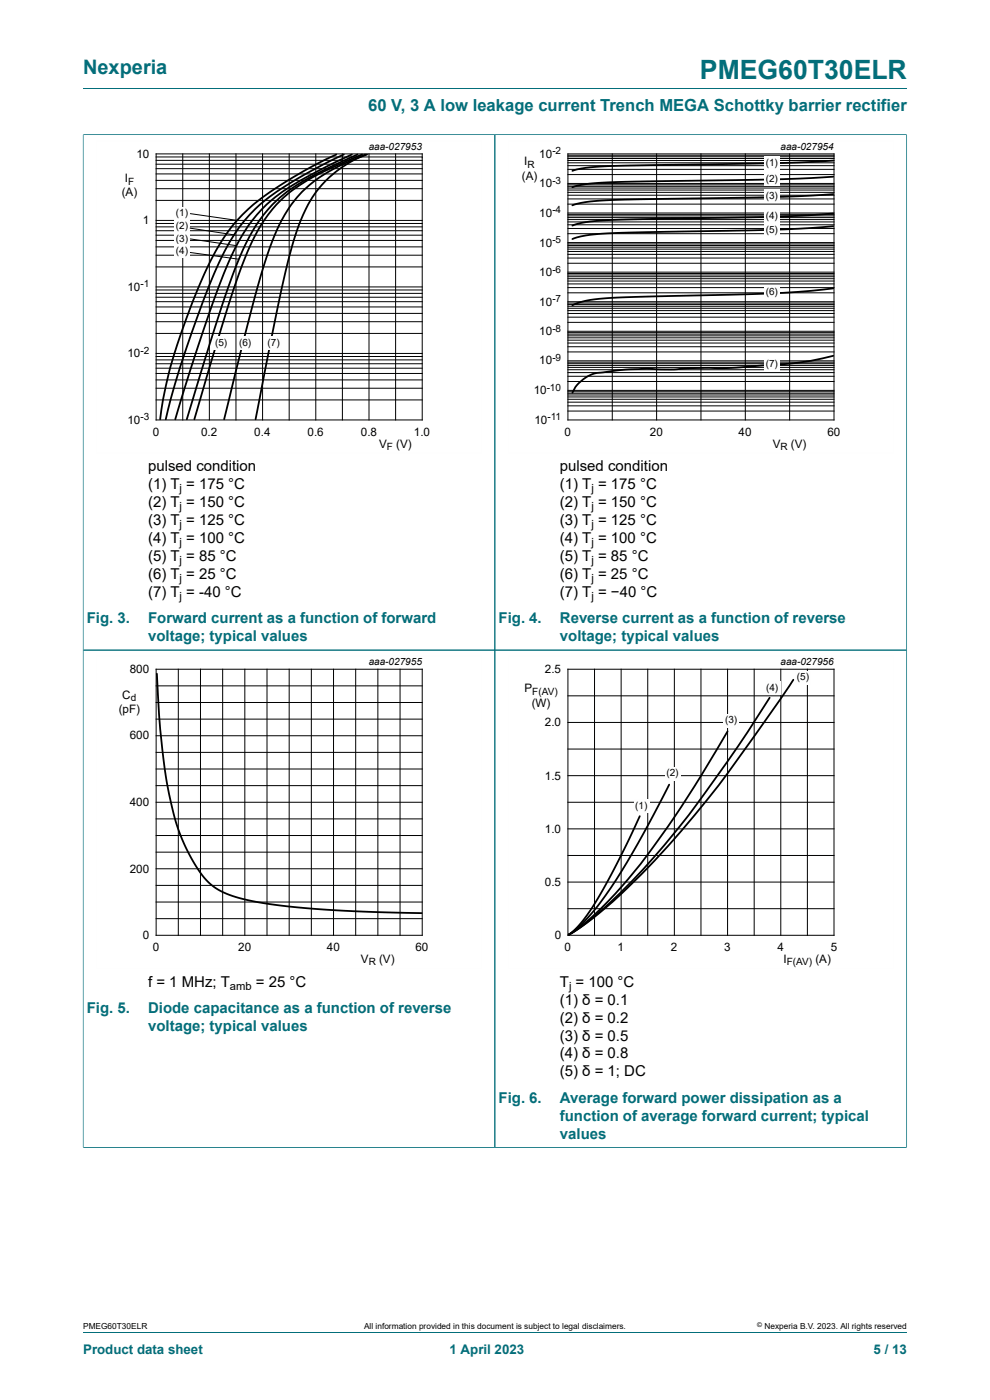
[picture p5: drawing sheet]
<svg xmlns="http://www.w3.org/2000/svg" width="210mm" height="297mm" viewBox="0 0 210 297" stroke-linecap="round" stroke-linejoin="round" font-family="sans-serif">
<path d="M17.6 18.8h174.8M17.6 28.5v109.4h87.4v-109.3h-87.4" fill="none" stroke="#036e7a" stroke-width=".21"/>
<path d="M102.3 29.8h-81.9v66.3h81.9" fill="none" stroke="#fefefe" stroke-width=".21"/>
<g fill="none" stroke="#000" stroke-width=".21">
<path d="M33.1 32.6h56.5v56.5h-56.5zM33.1 38.3h56.5M33.1 36.9h56.5M33.1 35.8h56.5M33.1 34.8h56.5M33.1 34h56.5M33.1 33.3h56.5M38.8 32.6v56.5M44.4 32.6v56.5M50.1 32.6v56.5M55.7 32.6v56.5M61.3 32.6v56.5"/>
<path d="M67 32.6v56.5M72.6 32.6v56.5M78.3 32.6v56.5M83.9 32.6v56.5M33.1 56.6h56.5M33.1 54.1h56.5M33.1 52.4h56.5M33.1 51h56.5M33.1 49.9h56.5M33.1 48.9h56.5M33.1 48.1h56.5M33.1 47.4h56.5"/>
<path d="M33.1 46.8h56.5M33.1 42.5h56.5M33.1 40h56.5M33.1 79.2h56.5M33.1 78.1h56.5M33.1 77.2h56.5M33.1 76.3h56.5M33.1 75.6h56.5M33.1 75h56.5M33.1 70.7h56.5M33.1 68.2h56.5M33.1 66.5h56.5"/>
<path d="M33.1 65.1h56.5M33.1 64h56.5M33.1 63.1h56.5M33.1 62.2h56.5M33.1 61.5h56.5M33.1 60.9h56.5M33.1 84.8h56.5M33.1 82.4h56.5M33.1 80.6h56.5"/>
</g>
<g fill="#fefefe">
<path d="M37 43.9h3.3v2.8h-3.3z"/>
<path d="M37 49.3h3.3v2.9h-3.3z"/>
<path d="M37 46.6h3.3v2.9h-3.3z"/>
<path d="M37 51.9h3.3v2.8h-3.3z"/>
</g>
<path d="M71.3 32.8l-6.2 3.1-6.9 4.2a38.6 38.6 0 0 0-15 18.3l-2.4 5.7-1.9 5.2-2.8 8.8a80.9 80.9 0 0 0-2.1 10.8M72.9 32.8l-7.4 3.7-5.1 3.1a36.2 36.2 0 0 0-14.8 18l-2.8 6.9-3.8 10.9-2.4 7.9-1.4 5.6M74.6 32.8l-4.9 2.3-5.2 2.8a32.9 32.9 0 0 0-16.1 17.9l-2.4 6-2.8 8.2-6 18.9M75.8 32.8l-7.1 3.3a32.4 32.4 0 0 0-13.7 10.7l-1.4 2.2-1.7 3.2-2.6 6.2-4.1 12.3-5.6 18.2M76.8 32.8l-6.2 2.7a32.5 32.5 0 0 0-13.7 10.1 55.4 55.4 0 0 0-7 14.9l-3.5 10.9-5.2 17.5M77.5 32.8a24.3 24.3 0 0 0-14.4 15.8l-1.7 5.8-1.7 7.1-5.5 27.4M77.9 32.8l-4.3 1.6a26.8 26.8 0 0 0-16 17.1l-1.8 5.4-1.9 6.8-6.4 25.2" fill="none" stroke="#000" stroke-width=".38"/>
<g fill="#fefefe">
<path d="M45.3 71.4h3.3v2.8h-3.3z"/>
<path d="M50.4 71.4h3.3v2.8h-3.3z"/>
<path d="M56.4 71.4h3.3v2.8h-3.3z"/>
</g>
<g fill="none" stroke="#000" stroke-width=".21">
<path d="M120.5 32.6h56.4v56.5h-56.4zM120.5 39.9h56.4M120.5 39.5h56.4M120.5 39.2h56.4M120.5 38.9h56.4M120.5 37h56.4M120.5 35.9h56.4M120.5 35.1h56.4M120.5 34.5h56.4M120.5 34h56.4M120.5 33.6h56.4M120.5 33.3h56.4"/>
<path d="M120.5 32.9h56.4M129.9 32.6v56.5M139.3 32.6v56.5M148.7 32.6v56.5M158.1 32.6v56.5M167.5 32.6v56.5M40.3 48.4l9.4 1.4M40.3 53.6l10.4 1.4M40.3 50.7l9.9 1.4M40.3 45.3l10 1.5M120.5 59.6h56.4M120.5 59.1h56.4"/>
<path d="M120.5 58.7h56.4M120.5 58.3h56.4M120.5 58h56.4M120.5 57.7h56.4M120.5 55.8h56.4M120.5 54.7h56.4M120.5 54h56.4M120.5 53.3h56.4M120.5 52.9h56.4M120.5 52.4h56.4M120.5 52.1h56.4M120.5 51.8h56.4"/>
<path d="M120.5 51.5h56.4M120.5 49.6h56.4M120.5 48.5h56.4M120.5 47.7h56.4M120.5 47.1h56.4M120.5 46.6h56.4M120.5 46.2h56.4M120.5 45.8h56.4M120.5 45.5h56.4M120.5 45.2h56.4M120.5 43.3h56.4M120.5 42.2h56.4"/>
<path d="M120.5 41.4h56.4M120.5 40.8h56.4M120.5 40.3h56.4M120.5 74.7h56.4M120.5 76.5h56.4M120.5 73.6h56.4M120.5 72.8h56.4M120.5 72.2h56.4M120.5 71.7h56.4M120.5 71.2h56.4M120.5 70.9h56.4M120.5 70.6h56.4"/>
<path d="M120.5 70.3h56.4M120.5 79.8h56.4M120.5 79h56.4M120.5 78.4h56.4M120.5 77.9h56.4M120.5 77.5h56.4M120.5 77.2h56.4M120.5 76.8h56.4M120.5 68.4h56.4M120.5 67.3h56.4M120.5 66.5h56.4M120.5 65.9h56.4"/>
<path d="M120.5 65.4h56.4M120.5 65h56.4M120.5 64.6h56.4M120.5 64.3h56.4M120.5 64h56.4M120.5 62.1h56.4M120.5 61h56.4M120.5 60.2h56.4M120.5 87.2h56.4M120.5 86.1h56.4M120.5 85.3h56.4M120.5 84.7h56.4"/>
<path d="M120.5 84.2h56.4M120.5 83.8h56.4M120.5 83.4h56.4M120.5 83.1h56.4M120.5 82.8h56.4M120.5 80.9h56.4"/>
</g>
<path d="M192.3 28.5v109.4h-87.3v-109.3h87.4" fill="none" stroke="#036e7a" stroke-width=".21"/>
<path d="M189.6 29.8h-81.8v66.3h81.8" fill="none" stroke="#fefefe" stroke-width=".21"/>
<path d="M176.7 34.1l-13.1 .5-36 .7a24.1 24.1 0 0 0-6.2 .9M176.7 37.5l-12.3 .6-36.8 .7a23.6 23.6 0 0 0-6.2 .9M176.7 41.2l-13.1 .6-35.6 .7a23.7 23.7 0 0 0-6.6 1.1M176.7 45.3l-12 .7-36.7 .8a22.4 22.4 0 0 0-6.6 1.1M176.7 48l-12.3 .7-36.4 .9a22.1 22.1 0 0 0-6.6 1.1M176.7 61.2l-6.1 .6-7.4 .5-34.1 .9a20.7 20.7 0 0 0-7.7 1.6M176.7 75.5a68.1 68.1 0 0 1-15 2l-6.7 .6h-7.9l-4.1 .3h-2.6a56.1 56.1 0 0 0-14.7 1 7.7 7.7 0 0 0-4.3 3.9" fill="none" stroke="#000" stroke-width=".38"/>
<g fill="#fefefe">
<path d="M162.2 33.2h3.2v2.8h-3.2z"/>
<path d="M162.2 40.2h3.2v2.8h-3.2z"/>
<path d="M162.2 36.6h3.2v2.8h-3.2z"/>
<path d="M162.2 44.5h3.2v2.8h-3.2z"/>
<path d="M162.2 47.4h3.2v2.8h-3.2z"/>
<path d="M162.2 60.7h3.2v2.9h-3.2z"/>
<path d="M162.2 76h3.2v2.8h-3.2z"/>
</g>
<path d="M105 137.9v105.5M17.6 243.4h174.8M17.6 243.5v-105.6h174.7v105.6" fill="none" stroke="#036e7a" stroke-width=".21"/>
<path d="M102.3 139.2h-81.9v66.3h81.9M189.6 139.2h-81.8v66.3h81.8" fill="none" stroke="#fefefe" stroke-width=".21"/>
<g fill="none" stroke="#000" stroke-width=".21">
<path d="M33.1 142h56.5v56.4h-56.5zM33.1 159.6h56.5M33.1 156.1h56.5M33.1 152.6h56.5M33.1 149h56.5M33.1 145.5h56.5M37.8 142v56.4M42.5 142v56.4M47.2 142v56.4M51.9 142v56.4M56.6 142v56.4M61.3 142v56.4"/>
<path d="M66 142v56.4M70.7 142v56.4M75.5 142v56.4M80.2 142v56.4M84.9 142v56.4M120.5 142h56.4v56.4h-56.4zM120.5 147.6h56.4M120.5 158.9h56.4M120.5 153.3h56.4M126.1 142v56.4M131.8 142v56.4M137.4 142v56.4"/>
<path d="M143 142v56.4M148.7 142v56.4M154.3 142v56.4M160 142v56.4M165.6 142v56.4M171.3 142v56.4M33.1 173.7h56.5M33.1 177.2h56.5M33.1 170.2h56.5M33.1 166.7h56.5M33.1 163.1h56.5M120.5 170.2h56.4"/>
<path d="M120.5 164.6h56.4M120.5 175.8h56.4M33.1 194.9h56.5M33.1 191.4h56.5M33.1 187.8h56.5M33.1 184.3h56.5M33.1 180.8h56.5M120.5 181.5h56.4M120.5 192.8h56.4M120.5 187.1h56.4"/>
</g>
<path d="M33.3 142.9l.5 9.7 .8 7.9 .8 5.7 1.4 6.5 1.3 3.9 2 4.5 2.2 3.8 2.2 2.5 2 1.5 2.8 1.2 3.8 1 4.5 .8 6.1 .7 7.8 .5 18 .6M154.3 155.2l-5.6 9.4a155.1 155.1 0 0 1-19.6 26.5l-4.9 4.6-2 1.6-1.6 1M163.3 148l-.4 .6a253.7 253.7 0 0 1-26.5 35.9l-2.9 3a62.1 62.1 0 0 1-12.3 10.5l-.6 .3M168.3 144.2l-6.4 9.2a219.9 219.9 0 0 1-29.5 35.6l-6.4 5.6-3.3 2.4-2.1 1.3M135.7 173.1l-5 10.3-4 7.4-3.1 4.6-1.7 1.8-1.3 1.1M141.9 166.5l-6.5 12.3-2.9 4.9-2.9 4.6-2.5 3.5-2.2 2.7-2.3 2.3-2 1.5" fill="none" stroke="#000" stroke-width=".38"/>
<g fill="#fefefe">
<path d="M134.5 169.6h3.2v2.8h-3.2z"/>
<path d="M153.5 151.5h3.2v2.8h-3.2z"/>
<path d="M141.1 162.8h3.2v2.8h-3.2z"/>
<path d="M162.2 144.6h3.3v2.8h-3.3z"/>
<path d="M168.8 142.4h3.2v2.8h-3.2z"/>
</g>
<path d="M17.6 28.6v214.7M17.7 28.6h174.6M105 28.6v214.7M192.3 28.6v214.7M17.7 137.9h174.6M17.7 243.4h174.6M17.6 282.6h174.8" fill="none" stroke="#036e7a" stroke-width=".21"/>
<text font-size="5.6" fill="#036e7a" x="148.5" y="16.8">PMEG60T30ELR</text>
<text font-size="4.2" fill="#036e7a" x="17.6" y="15.6">Nexperia</text>
<text font-size="3.5" fill="#036e7a" x="78.1" y="23.7">60 V, 3 A low leakage current Trench MEGA Schottky barrier rectifier</text>
<g font-size="3.2">
<text x="31.4" y="100">pulsed condition</text>
<text x="118.8" y="100">pulsed condition</text>
<text x="31.4" y="103.8">(1) T = 175 °C</text>
<text x="31.4" y="107.6">(2) T = 150 °C</text>
<text x="118.8" y="107.6">(2) T = 150 °C</text>
<text x="118.8" y="103.8">(1) T = 175 °C</text>
<text x="31.4" y="111.4">(3) T = 125 °C</text>
<text x="118.8" y="111.4">(3) T = 125 °C</text>
<text x="31.4" y="115.2">(4) T = 100 °C</text>
<text x="31.4" y="119">(5) T = 85 °C</text>
<text x="118.8" y="119">(5) T = 85 °C</text>
<text x="118.8" y="115.2">(4) T = 100 °C</text>
<text x="31.4" y="122.8">(6) T = 25 °C</text>
<text x="118.8" y="122.8">(6) T = 25 °C</text>
<text x="31.4" y="126.7">(7) T = -40 °C</text>
<text x="118.8" y="126.7">(7) T = −40 °C</text>
<text x="31.4" y="209.3">f = 1 MHz; T</text>
<text x="54.3" y="209.3">= 25 °C</text>
<text x="118.8" y="209.3">T = 100 °C</text>
<text x="118.8" y="213.1">(1) δ = 0.1</text>
<text x="118.8" y="216.9">(2) δ = 0.2</text>
<text x="118.8" y="220.7">(3) δ = 0.5</text>
<text x="118.8" y="224.6">(4) δ = 0.8</text>
<text x="118.8" y="228.4">(5) δ = 1; DC</text>
</g>
<g font-size="3.2" fill="#036e7a">
<text x="18.4" y="132.2">Fig. 3.</text>
<text x="31.4" y="132.2">Forward current as a function of forward</text>
<text x="31.4" y="136">voltage; typical values</text>
<text x="105.8" y="132.2">Fig. 4.</text>
<text x="118.8" y="132.2">Reverse current as a function of reverse</text>
<text x="118.8" y="136">voltage; typical values</text>
<text x="18.4" y="214.9">Fig. 5.</text>
<text x="31.4" y="214.9">Diode capacitance as a function of reverse</text>
<text x="31.4" y="218.7">voltage; typical values</text>
<text x="105.8" y="233.9">Fig. 6.</text>
<text x="118.8" y="233.9">Average forward power dissipation as a</text>
<text x="118.8" y="237.7">function of average forward current; typical</text>
<text x="118.8" y="241.6">values</text>
</g>
<g font-size="2.8" fill="#036e7a">
<text x="17.6" y="287.2">Product data sheet</text>
<text x="95.4" y="287.2">1 April 2023</text>
<text x="185.3" y="287.2">5 / 13</text>
</g>
<g font-size="2.5">
<text x="28.9" y="33.4">10</text>
<text x="111.2" y="35.1">I</text>
<text x="114.4" y="33.4">10</text>
<text x="25.8" y="41.6">(A)</text>
<text x="26.5" y="38.7">I</text>
<text x="110.7" y="38.1">(A)</text>
<text x="114.4" y="39.7">10</text>
<text x="30.3" y="47.5">1</text>
<text x="114.4" y="46">10</text>
<text x="114.4" y="52.3">10</text>
<text x="114.4" y="58.6">10</text>
<text x="27" y="61.7">10</text>
<text x="114.4" y="64.8">10</text>
<text x="114.4" y="71.1">10</text>
<text x="27" y="75.8">10</text>
<text x="114.4" y="77.3">10</text>
<text x="113.2" y="83.6">10</text>
<text x="27" y="89.9">10</text>
<text x="113.4" y="89.9">10</text>
<text x="32.4" y="92.4">0</text>
<text x="42.6" y="92.4">0.2</text>
<text x="53.9" y="92.4">0.4</text>
<text x="65.2" y="92.4">0.6</text>
<text x="76.6" y="92.4">0.8</text>
<text x="80.4" y="95">V</text>
<text x="84" y="95">(V)</text>
<text x="87.8" y="92.4">1.0</text>
<text x="119.8" y="92.4">0</text>
<text x="137.9" y="92.4">20</text>
<text x="156.7" y="92.4">40</text>
<text x="163.9" y="95">V</text>
<text x="167.8" y="95">(V)</text>
<text x="175.5" y="92.4">60</text>
<text x="27.5" y="142.8">800</text>
<text x="115.6" y="142.8">2.5</text>
<text x="25.9" y="148.4">C</text>
<text x="111.3" y="146.9">P</text>
<text x="112.8" y="149.9">(W)</text>
<text x="25.2" y="151.3">(pF)</text>
<text x="115.6" y="154.1">2.0</text>
<text x="27.5" y="156.9">600</text>
<text x="115.6" y="165.4">1.5</text>
<text x="27.5" y="171">400</text>
<text x="115.6" y="176.7">1.0</text>
<text x="27.5" y="185.1">200</text>
<text x="115.6" y="187.9">0.5</text>
<text x="30.3" y="199.2">0</text>
<text x="32.4" y="201.8">0</text>
<text x="50.5" y="201.8">20</text>
<text x="69.3" y="201.8">40</text>
<text x="88.2" y="201.8">60</text>
<text x="117.7" y="199.2">0</text>
<text x="119.8" y="201.8">0</text>
<text x="131" y="201.8">1</text>
<text x="142.3" y="201.8">2</text>
<text x="153.6" y="201.8">3</text>
<text x="164.9" y="201.8">4</text>
<text x="176.2" y="201.8">5</text>
<text x="76.6" y="204.3">V</text>
<text x="80.4" y="204.3">(V)</text>
<text x="166.2" y="204.3">I</text>
<text x="173" y="204.3">(A)</text>
</g>
<g font-size="2.4">
<text x="38.1" y="104.4">j</text>
<text x="125.5" y="104.4">j</text>
<text x="38.1" y="108.2">j</text>
<text x="38.1" y="112">j</text>
<text x="125.5" y="112">j</text>
<text x="125.5" y="108.2">j</text>
<text x="38.1" y="115.8">j</text>
<text x="38.1" y="119.7">j</text>
<text x="125.5" y="119.7">j</text>
<text x="125.5" y="115.8">j</text>
<text x="38.1" y="123.5">j</text>
<text x="125.5" y="123.5">j</text>
<text x="38.1" y="127.3">j</text>
<text x="125.5" y="127.3">j</text>
<text x="48.8" y="209.9">amb</text>
<text x="120.7" y="209.9">j</text>
</g>
<g font-size="2.1">
<text x="78.2" y="31.8">aaa-027953</text>
<text x="111.9" y="35.6">R</text>
<text x="117.2" y="32.8">-2</text>
<text x="162.4" y="35.2">(1)</text>
<text x="165.6" y="31.8">aaa-027954</text>
<text x="27.2" y="39.2">F</text>
<text x="117.2" y="39">-3</text>
<text x="162.4" y="38.5">(2)</text>
<text x="37.3" y="45.8">(1)</text>
<text x="117.2" y="45.3">-4</text>
<text x="162.4" y="42.1">(3)</text>
<text x="162.4" y="46.4">(4)</text>
<text x="37.3" y="51.3">(3)</text>
<text x="37.3" y="48.6">(2)</text>
<text x="37.3" y="53.8">(4)</text>
<text x="117.2" y="51.6">-5</text>
<text x="162.4" y="49.4">(5)</text>
<text x="117.2" y="57.8">-6</text>
<text x="29.8" y="60.9">-1</text>
<text x="117.2" y="64.1">-7</text>
<text x="162.4" y="62.7">(6)</text>
<text x="117.2" y="70.3">-8</text>
<text x="29.8" y="75">-2</text>
<text x="45.6" y="73.3">(5)</text>
<text x="50.7" y="73.3">(6)</text>
<text x="56.7" y="73.3">(7)</text>
<text x="117.2" y="76.6">-9</text>
<text x="162.4" y="77.9">(7)</text>
<text x="116" y="82.9">-10</text>
<text x="29.8" y="89.1">-3</text>
<text x="116.2" y="89.1">-11</text>
<text x="82.1" y="95.5">F</text>
<text x="165.6" y="95.5">R</text>
<text x="78.2" y="141.1">aaa-027955</text>
<text x="165.6" y="141.1">aaa-027956</text>
<text x="27.7" y="148.8">d</text>
<text x="112.9" y="147.4">F(AV)</text>
<text x="162.5" y="146.5">(4)</text>
<text x="169" y="144.3">(5)</text>
<text x="153.8" y="153.4">(3)</text>
<text x="141.4" y="164.7">(2)</text>
<text x="134.8" y="171.5">(1)</text>
<text x="78.2" y="204.8">R</text>
<text x="166.9" y="204.8">F(AV)</text>
</g>
<g font-size="1.8">
<text x="17.6" y="282">PMEG60T30ELR</text>
<text x="77.2" y="282">All information provided in this document is subject to legal disclaimers.</text>
<text x="162.2" y="282">Nexperia B.V. 2023. All rights reserved</text>
</g>
<text font-size="1.4" x="160.6" y="281.6">©</text>
</svg>
